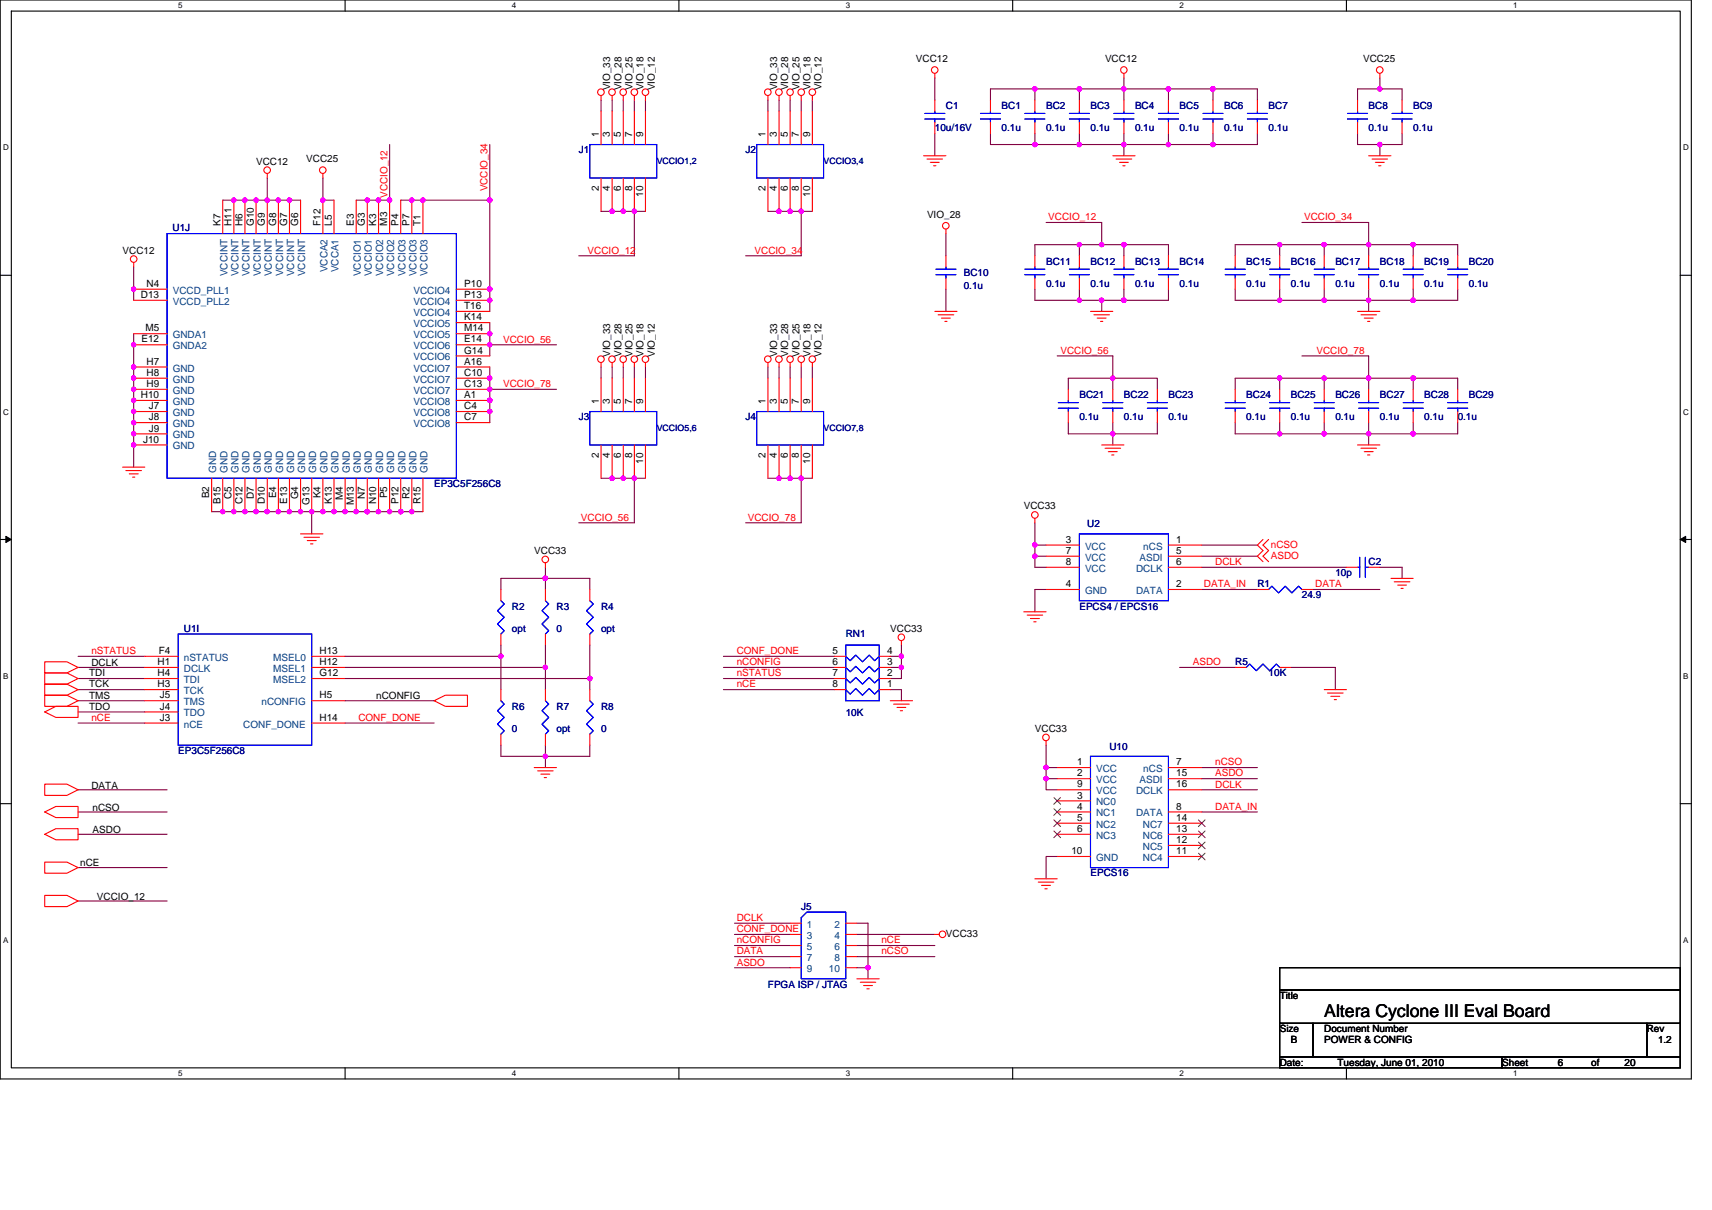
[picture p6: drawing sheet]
<svg xmlns="http://www.w3.org/2000/svg" width="297mm" height="210mm" viewBox="0 0 297 210" stroke-linecap="round" stroke-linejoin="round" font-family="sans-serif">
<path d="M0 0h293.5v187.2h-293.5zM2 1.9h289.5v183.4h-289.5z" fill="none" stroke="#000" stroke-width=".19"/>
<g fill="#fff">
<path d="M30.9 .2h.8v1.6h-.8z"/>
<path d="M30.9 185.5h.8v1.6h-.8z"/>
</g>
<path d="M59.9 0v1.9M59.9 185.3v1.9" fill="none" stroke="#000" stroke-width=".19"/>
<g fill="#fff">
<path d="M88.8 .2h.8v1.6h-.8z"/>
<path d="M88.8 185.5h.8v1.6h-.8z"/>
</g>
<path d="M117.8 0v1.9M117.8 185.3v1.9" fill="none" stroke="#000" stroke-width=".19"/>
<g fill="#fff">
<path d="M146.7 .2h.8v1.6h-.8z"/>
<path d="M146.7 185.5h.8v1.6h-.8z"/>
</g>
<path d="M175.7 0v1.9M175.7 185.3v1.9" fill="none" stroke="#000" stroke-width=".19"/>
<g fill="#fff">
<path d="M204.7 .2h.7v1.6h-.7z"/>
<path d="M204.7 185.5h.7v1.6h-.7z"/>
</g>
<path d="M233.6 0v1.9M233.6 185.3v1.9" fill="none" stroke="#000" stroke-width=".19"/>
<g fill="#fff">
<path d="M262.6 .2h.7v1.6h-.7z"/>
<path d="M262.6 185.5h.7v1.6h-.7z"/>
<path d="M.5 24.8h1v1.6h-1z"/>
<path d="M292 24.8h1v1.6h-1z"/>
<path d="M.5 70.7h1v1.5h-1z"/>
<path d="M292 70.7h1v1.5h-1z"/>
</g>
<path d="M0 47.8h2M291.5 47.8h2" fill="none" stroke="#000" stroke-width=".19"/>
<g fill="#fff">
<path d="M.5 116.5h.9v1.6h-.9z"/>
<path d="M292 116.5h.9v1.6h-.9z"/>
</g>
<path d="M0 93.6h2M291.5 93.6h2" fill="none" stroke="#000" stroke-width=".19"/>
<path d="M1 93.1l1 .5-1 .5zM291.5 93.6l1-.5v1z" fill="#000" stroke="#000" stroke-width=".17"/>
<g fill="#fff">
<path d="M.5 162.4h.9v1.5h-.9z"/>
<path d="M292 162.4h.9v1.5h-.9z"/>
</g>
<path d="M0 139.5h2M291.5 139.5h2M222 167.9h69.5v3.9h-69.5zM222 171.8h69.5v5.8h-69.5zM222 177.6h5.8v5.8h-5.8zM227.8 177.6h57.9v5.8h-57.9zM285.7 177.6h5.8v5.8h-5.8zM222 183.4h38.6v1.9h-38.6zM260.6 183.4h30.9v1.9h-30.9z" fill="none" stroke="#000" stroke-width=".19"/>
<g fill="none" stroke="#800040" stroke-width=".19">
<path d="M104.3 17.4v1.9M106.2 17.4v1.9M108.1 17.4v1.9M110.1 17.4v1.9M112 17.4v1.9M133.2 17.4v1.9M135.2 17.4v1.9M137.1 17.4v1.9M139 17.4v1.9M140.9 17.4v1.9M162.2 13.5v3.9M179.6 15.4h7.7"/>
<path d="M179.6 15.4h-7.8v2M179.6 15.4v2M187.3 15.4v2M187.3 15.4h7.7M195 13.5v1.9M195 15.4v2M195 15.4h7.7M202.7 15.4h7.8M202.7 15.4v2M210.5 15.4v2M210.5 15.4h7.7v2M239.4 15.4h-3.9v2"/>
<path d="M239.4 13.5v1.9M239.4 15.4h3.9v2M38.6 34.7h7.8M46.4 34.7h5.8M46.4 30.9v3.8M56 30.9v3.8h2M67.6 25.1v9.6h-5.8M69.5 34.7h15.5M85 34.7v19.3M85 25.1v9.6M104.3 36.7h5.8M110.1 36.7v7.7h-9.7"/>
<path d="M110.1 36.7h1.9M133.2 36.7h5.8M139 36.7v7.7h-9.6M139 36.7h1.9M162.2 23.2v3.8M171.8 23.2v1.9h7.8M179.6 23.2v1.9M179.6 25.1h7.7M181.5 38.6h9.7v3.9M187.3 23.2v1.9M187.3 25.1h7.7M195 23.2v1.9"/>
<path d="M195 25.1v1.9M195 25.1h7.7M202.7 23.2v1.9M202.7 25.1h7.8M210.5 23.2v1.9M218.2 23.2v1.9h-7.7M225.9 38.6h11.6v3.9M235.5 23.2v1.9h3.9v1.9M243.3 23.2v1.9h-3.9M23.2 57.9v23.2M23.2 46.3v5.8M85 59.8h11.6"/>
<path d="M85 59.8v2M85 56v3.8M164.1 40.5v3.9M164.1 50.2v3.8M179.6 50.2v1.9h7.7M187.3 42.5h-7.7v1.9M187.3 50.2v1.9M187.3 42.5v1.9M187.3 42.5h3.9M187.3 52.1h3.9M191.2 52.1h3.8M191.2 42.5h3.8"/>
<path d="M191.2 52.1v1.9M195 50.2v1.9M195 42.5v1.9M195 42.5h7.7v1.9M202.7 50.2v1.9h-7.7M214.3 50.2v1.9h7.7M222 42.5h-7.7v1.9M222 50.2v1.9M222 42.5v1.9M222 42.5h7.8M222 52.1h7.8M229.8 50.2v1.9"/>
<path d="M229.8 52.1h7.7M229.8 42.5h7.7M229.8 42.5v1.9M237.5 50.2v1.9M237.5 52.1v1.9M237.5 42.5h7.7M237.5 52.1h7.7M237.5 42.5v1.9M245.2 42.5v1.9M245.2 50.2v1.9M245.2 42.5h7.7v1.9M252.9 50.2v1.9h-7.7"/>
<path d="M85 67.6h11.6M85 67.6v5.7M85 63.7v3.9M104.3 63.7v1.9M106.2 63.7v1.9M108.1 63.7v1.9M110.1 63.7v1.9M112 63.7v1.9M133.2 63.7v1.9M135.2 63.7v1.9M137.1 63.7v1.9M139 63.7v1.9"/>
<path d="M140.9 63.7v1.9M183.4 61.8h9.7v3.8M185.4 73.3v2h7.7v1.9M193.1 65.6v2M193.1 65.6h7.7v2M193.1 73.3v2h7.7v-2M193.1 65.6h-7.7v2M214.3 73.3v2h7.7M222 65.6h7.8M222 65.6h-7.7v2M222 65.6v2M222 75.3h7.8"/>
<path d="M222 73.3v2M225.9 61.8h11.6v3.8M229.8 73.3v2M229.8 75.3h7.7M229.8 65.6h7.7M229.8 65.6v2M237.5 73.3v2M237.5 75.3v1.9M237.5 65.6h7.7M237.5 75.3h7.7M237.5 65.6v2M245.2 65.6v2"/>
<path d="M245.2 65.6h7.7v2M245.2 73.3v2M252.9 73.3v2h-7.7M36.7 88.8h17.4M54.1 88.8v3.8M54.1 88.8h19.3M94.6 98.4v2M104.3 83h5.8M110.1 83v7.7h-9.7M110.1 83h1.9M133.2 83h5.8M139 83v7.7h-9.6"/>
<path d="M139 83h1.9M179.6 96.5v1.9h1.9M179.6 90.7v3.9M179.6 94.6v1.9M179.6 94.6h1.9M179.6 96.5h1.9M208.5 98.4h25.1M208.5 94.6h9.7M208.5 96.5h9.7M239.4 98.4h3.9v2M13.5 117.8h11.6M13.5 119.7h11.6"/>
<path d="M13.5 113.9h11.6M13.5 115.8h11.6M59.9 113.9h27M59.9 117.8h42.4M59.9 115.8h34.7M86.9 113.9v5.8M86.9 112v1.9M94.6 100.4h7.7v1.9M94.6 112v3.8M94.6 115.8v3.9M94.6 100.4v1.9M94.6 100.4h-7.7v1.9"/>
<path d="M102.3 112v5.8M102.3 117.8v1.9M125.5 119.7h19.3M125.5 117.8h19.3M125.5 115.8h19.3M125.5 113.9h19.3M154.5 119.7h1.9v1.9M154.5 115.8h1.9M154.5 113.9h1.9M156.4 113.9v1.9M156.4 115.8v2h-1.9M156.4 112v1.9"/>
<path d="M181.5 102.3h-1.9v3.9M204.7 115.8h9.6M208.5 102.3h9.7M224 115.8h7.7v3.9M227.8 102.3h11.6M13.5 125.5h11.6M13.5 123.5h11.6M13.5 121.6h11.6M13.5 137.1h15.5M59.9 121.6h15.4M59.9 125.5h15.4M86.9 129.3v2h7.7"/>
<path d="M94.6 129.3v2M94.6 131.3v1.9M102.3 129.3v2h-7.7M181.5 129.3v3.9M181.5 133.2v1.9h1.9M181.5 133.2h1.9M181.5 135.1v2h1.9M208.5 133.2h9.7M208.5 135.1h9.7M208.5 137.1h9.7M13.5 140.9h15.5M13.5 150.6h15.5"/>
<path d="M13.5 156.4h15.5M13.5 144.8h15.5M183.4 148.6h-1.9v3.9M208.5 140.9h9.7M127.4 166h9.7M127.4 164.1h9.7M127.4 162.2h9.7M127.4 160.2h9.7M127.4 167.9h9.7M148.7 160.2h1.9v7.7M148.7 167.9h1.9M148.7 162.2h13.5"/>
<path d="M148.7 164.1h13.5M148.7 166h13.5M150.6 167.9v2"/>
</g>
<g fill="#f0f" stroke="#f0f" stroke-width=".19">
<circle cx="229.7" cy="42.4" r=".38"/>
<circle cx="222" cy="42.4" r=".38"/>
<circle cx="245.2" cy="42.4" r=".38"/>
<circle cx="239.4" cy="15.4" r=".38"/>
<circle cx="193.1" cy="65.6" r=".38"/>
<circle cx="195" cy="52.1" r=".38"/>
<circle cx="191.1" cy="52.1" r=".38"/>
<circle cx="245.2" cy="52.1" r=".38"/>
<circle cx="237.5" cy="52.1" r=".38"/>
<circle cx="193.1" cy="75.3" r=".38"/>
<circle cx="210.4" cy="15.4" r=".38"/>
<circle cx="187.3" cy="15.4" r=".38"/>
<circle cx="202.7" cy="25.1" r=".38"/>
<circle cx="195" cy="25.1" r=".38"/>
<circle cx="187.3" cy="25.1" r=".38"/>
<circle cx="179.6" cy="25.1" r=".38"/>
<circle cx="179.6" cy="15.4" r=".38"/>
<circle cx="210.4" cy="25.1" r=".38"/>
<circle cx="239.4" cy="25.1" r=".38"/>
<circle cx="237.5" cy="42.4" r=".38"/>
<circle cx="202.7" cy="15.4" r=".38"/>
<circle cx="195" cy="15.4" r=".38"/>
<circle cx="38.6" cy="88.8" r=".38"/>
<circle cx="40.6" cy="88.8" r=".38"/>
<circle cx="42.5" cy="88.8" r=".38"/>
<circle cx="44.4" cy="88.8" r=".38"/>
<circle cx="46.4" cy="88.8" r=".38"/>
<circle cx="48.3" cy="88.8" r=".38"/>
<circle cx="52.1" cy="88.8" r=".38"/>
<circle cx="54.1" cy="88.8" r=".38"/>
<circle cx="59.9" cy="88.8" r=".38"/>
<circle cx="63.7" cy="88.8" r=".38"/>
<circle cx="61.8" cy="88.8" r=".38"/>
<circle cx="69.5" cy="88.8" r=".38"/>
<circle cx="67.6" cy="88.8" r=".38"/>
<circle cx="71.4" cy="88.8" r=".38"/>
<circle cx="23.2" cy="67.6" r=".38"/>
<circle cx="23.2" cy="63.7" r=".38"/>
<circle cx="23.2" cy="59.8" r=".38"/>
<circle cx="40.6" cy="34.7" r=".38"/>
<circle cx="48.3" cy="34.7" r=".38"/>
<circle cx="46.4" cy="34.7" r=".38"/>
<circle cx="44.4" cy="34.7" r=".38"/>
<circle cx="42.5" cy="34.7" r=".38"/>
<circle cx="85" cy="71.4" r=".38"/>
<circle cx="85" cy="69.5" r=".38"/>
<circle cx="85" cy="67.6" r=".38"/>
<circle cx="85" cy="52.1" r=".38"/>
<circle cx="85" cy="50.2" r=".38"/>
<circle cx="85" cy="34.7" r=".38"/>
<circle cx="56" cy="88.8" r=".38"/>
<circle cx="23.2" cy="71.4" r=".38"/>
<circle cx="23.2" cy="69.5" r=".38"/>
<circle cx="57.9" cy="88.8" r=".38"/>
<circle cx="50.2" cy="88.8" r=".38"/>
<circle cx="73.4" cy="34.7" r=".38"/>
<circle cx="50.2" cy="34.7" r=".38"/>
<circle cx="23.2" cy="77.2" r=".38"/>
<circle cx="23.2" cy="50.2" r=".38"/>
<circle cx="23.2" cy="65.6" r=".38"/>
<circle cx="23.2" cy="73.3" r=".38"/>
<circle cx="23.2" cy="75.3" r=".38"/>
<circle cx="65.7" cy="88.8" r=".38"/>
<circle cx="94.6" cy="115.8" r=".38"/>
<circle cx="102.3" cy="117.7" r=".38"/>
<circle cx="86.9" cy="113.9" r=".38"/>
<circle cx="94.6" cy="100.4" r=".38"/>
<circle cx="94.6" cy="131.3" r=".38"/>
<circle cx="179.6" cy="94.6" r=".38"/>
<circle cx="179.6" cy="96.5" r=".38"/>
<circle cx="65.7" cy="34.7" r=".38"/>
<circle cx="63.7" cy="34.7" r=".38"/>
<circle cx="85" cy="59.8" r=".38"/>
<circle cx="85" cy="57.9" r=".38"/>
<circle cx="67.6" cy="34.7" r=".38"/>
<circle cx="85" cy="65.6" r=".38"/>
<circle cx="71.4" cy="34.7" r=".38"/>
<circle cx="139" cy="36.7" r=".38"/>
<circle cx="156.4" cy="115.8" r=".38"/>
<circle cx="156.4" cy="113.9" r=".38"/>
<circle cx="56" cy="34.7" r=".38"/>
<circle cx="195" cy="42.4" r=".38"/>
<circle cx="191.1" cy="42.4" r=".38"/>
<circle cx="187.3" cy="42.4" r=".38"/>
<circle cx="187.3" cy="52.1" r=".38"/>
<circle cx="229.7" cy="52.1" r=".38"/>
<circle cx="222" cy="52.1" r=".38"/>
<circle cx="229.7" cy="65.6" r=".38"/>
<circle cx="222" cy="65.6" r=".38"/>
<circle cx="245.2" cy="65.6" r=".38"/>
<circle cx="245.2" cy="75.3" r=".38"/>
<circle cx="237.5" cy="75.3" r=".38"/>
<circle cx="237.5" cy="65.6" r=".38"/>
<circle cx="229.7" cy="75.3" r=".38"/>
<circle cx="222" cy="75.3" r=".38"/>
<circle cx="106.2" cy="36.7" r=".38"/>
<circle cx="110" cy="36.7" r=".38"/>
<circle cx="108.1" cy="36.7" r=".38"/>
<circle cx="181.5" cy="135.1" r=".38"/>
<circle cx="181.5" cy="133.2" r=".38"/>
<circle cx="150.6" cy="167.9" r=".38"/>
<circle cx="135.1" cy="36.7" r=".38"/>
<circle cx="135.1" cy="83" r=".38"/>
<circle cx="139" cy="83" r=".38"/>
<circle cx="137.1" cy="83" r=".38"/>
<circle cx="106.2" cy="83" r=".38"/>
<circle cx="110" cy="83" r=".38"/>
<circle cx="108.1" cy="83" r=".38"/>
<circle cx="137.1" cy="36.7" r=".38"/>
</g>
<g fill="none" stroke="#f00" stroke-width=".19">
<path d="M104.3 16.6v.8M104.3 19.3v5.8M106.2 16.6v.8M106.2 19.3v5.8M108.1 16.6v.8M108.1 19.3v5.8M110.1 16.6v.8M110.1 19.3v5.8M112 16.6v.8M112 19.3v5.8M133.2 16.6v.8M133.2 19.3v5.8"/>
<path d="M135.2 16.6v.8M135.2 19.3v5.8M137.1 16.6v.8M137.1 19.3v5.8M139 16.6v.8M139 19.3v5.8M140.9 16.6v.8M140.9 19.3v5.8M162.2 12.7v.8M162.2 17.4v1.9M171.8 17.4v1.9M179.6 17.4v1.9"/>
<path d="M187.3 17.4v1.9M195 12.7v.8M195 17.4v1.9M202.7 17.4v1.9M210.5 17.4v1.9M218.2 17.4v1.9M235.5 17.4v1.9M239.4 12.7v.8M243.3 17.4v1.9M38.6 34.7v5.8M40.6 34.7v5.8M42.5 34.7v5.8"/>
<path d="M44.4 34.7v5.8M46.4 30.1v.8M46.4 34.7v5.8M48.3 34.7v5.8M50.2 34.7v5.8M52.2 34.7v5.8M56 30.1v.8M56 34.7v5.8M58 34.7v5.8M61.8 34.7v5.8M63.7 34.7v5.8M65.7 34.7v5.8"/>
<path d="M67.6 34.7v5.8M69.5 34.7v5.8M71.5 34.7v5.8M73.4 34.7v5.8M104.3 30.9v5.8M106.2 30.9v5.8M108.1 30.9v5.8M110.1 30.9v5.8M112 30.9v5.8M133.2 30.9v5.8M135.2 30.9v5.8M137.1 30.9v5.8"/>
<path d="M139 30.9v5.8M140.9 30.9v5.8M160.2 27h3.9M160.8 27.6h2.7M161.4 28.2h1.6M162 28.8h.4M162.2 21.2v2M164.1 39.8v.7M171.8 21.2v2M179.6 21.2v2M187.3 21.2v2M193.1 27h3.8"/>
<path d="M193.7 27.6h2.7M194.2 28.2h1.6M194.8 28.8h.4M195 21.2v2M202.7 21.2v2M210.5 21.2v2M218.2 21.2v2M235.5 21.2v2M237.5 27h3.8M238.1 27.6h2.6M238.6 28.2h1.6M239.2 28.8h.4"/>
<path d="M243.3 21.2v2M23.2 45.6v.7M23.2 59.8h5.8M23.2 50.2h5.8M23.2 57.9h5.8M23.2 52.1h5.8M79.2 50.2h5.8M79.2 52.1h5.8M79.2 54h5.8M79.2 56h5.8M79.2 57.9h5.8M79.2 59.8h5.8"/>
<path d="M162.2 54h3.8M162.8 54.6h2.7M163.3 55.2h1.6M163.9 55.8h.4M164.1 44.4v1.9M164.1 48.3v1.9M179.6 44.4v1.9M179.6 48.3v1.9M187.3 44.4v1.9M187.3 48.3v1.9M189.2 54h3.9M189.8 54.6h2.7"/>
<path d="M190.4 55.2h1.5M190.9 55.8h.4M195 44.4v1.9M195 48.3v1.9M202.7 44.4v1.9M202.7 48.3v1.9M214.3 44.4v1.9M214.3 48.3v1.9M222 44.4v1.9M222 48.3v1.9M229.8 44.4v1.9M229.8 48.3v1.9"/>
<path d="M235.5 54h3.9M236.1 54.6h2.7M236.7 55.2h1.5M237.3 55.8h.4M237.5 44.4v1.9M237.5 48.3v1.9M245.2 44.4v1.9M245.2 48.3v1.9M252.9 44.4v1.9M252.9 48.3v1.9M23.2 63.7h5.8M23.2 65.6h5.8"/>
<path d="M23.2 67.6h5.8M23.2 69.5h5.8M23.2 71.4h5.8M23.2 73.3h5.8M23.2 75.3h5.8M23.2 77.2h5.8M79.2 61.8h5.8M79.2 63.7h5.8M79.2 65.6h5.8M79.2 67.6h5.8M79.2 69.5h5.8M79.2 71.4h5.8"/>
<path d="M79.2 73.3h5.8M104.3 62.9v.8M104.3 77.2v5.8M104.3 65.6v5.8M106.2 62.9v.8M106.2 77.2v5.8M106.2 65.6v5.8M108.1 62.9v.8M108.1 77.2v5.8M108.1 65.6v5.8M110.1 62.9v.8M110.1 77.2v5.8"/>
<path d="M110.1 65.6v5.8M112 62.9v.8M112 77.2v5.8M112 65.6v5.8M133.2 62.9v.8M133.2 77.2v5.8M133.2 65.6v5.8M135.2 62.9v.8M135.2 77.2v5.8M135.2 65.6v5.8M137.1 62.9v.8M137.1 77.2v5.8"/>
<path d="M137.1 65.6v5.8M139 62.9v.8M139 77.2v5.8M139 65.6v5.8M140.9 62.9v.8M140.9 77.2v5.8M140.9 65.6v5.8M185.4 67.6v1.9M185.4 71.4v1.9M191.2 77.2h3.8M191.7 77.8h2.7M192.3 78.4h1.5"/>
<path d="M192.9 79h.4M193.1 67.6v1.9M193.1 71.4v1.9M200.8 67.6v1.9M200.8 71.4v1.9M214.3 67.6v1.9M214.3 71.4v1.9M222 67.6v1.9M222 71.4v1.9M229.8 67.6v1.9M229.8 71.4v1.9M235.5 77.2h3.9"/>
<path d="M236.1 77.8h2.7M236.7 78.4h1.5M237.3 79h.4M237.5 67.6v1.9M237.5 71.4v1.9M245.2 67.6v1.9M245.2 71.4v1.9M252.9 67.6v1.9M252.9 71.4v1.9M21.3 81.1h3.8M21.8 81.7h2.8M22.4 82.2h1.6"/>
<path d="M23 82.8h.4M36.7 83v5.8M38.6 83v5.8M40.6 83v5.8M42.5 83v5.8M44.4 83v5.8M46.4 83v5.8M48.3 83v5.8M50.2 83v5.8M52.2 92.6h3.8M52.2 83v5.8M52.7 93.2h2.7"/>
<path d="M53.3 93.8h1.6M53.9 94.4h.4M54.1 83v5.8M56 83v5.8M58 83v5.8M59.9 83v5.8M61.8 83v5.8M63.7 83v5.8M65.7 83v5.8M67.6 83v5.8M69.5 83v5.8M71.5 83v5.8"/>
<path d="M73.4 83v5.8M94.6 97.7v.7M179.6 90v.7M181.5 94.6h5.8M181.5 96.5h5.8M181.5 98.4h5.8M202.7 94.6h5.8M202.7 98.4h5.8M202.7 96.5h5.8M219.1 93.6l-.9 1 .9 .9-.9 1 .9 1M220.1 93.6l-1 1 1 .9-1 1 1 1M233.6 98.4h1.9"/>
<path d="M237.5 98.4h1.9M7.8 116.8h3.8l1.9 1-1.9 .9h-3.8zM7.8 118.7h3.8l1.9 1-1.9 .9h-3.8zM7.8 114.9h3.8l1.9 .9-1.9 1h-3.8zM25.1 113.9h5.8M25.1 115.8h5.8M25.1 117.8h5.8M25.1 119.7h5.8M54.1 113.9h5.8M54.1 115.8h5.8M54.1 117.8h5.8M86.9 119.7v1.9"/>
<path d="M86.9 102.3v1.9M86.9 110v2M94.6 119.7v1.9M94.6 102.3v1.9M94.6 110v2M102.3 102.3v1.9M102.3 110v2M102.3 119.7v1.9M144.8 113.9h1.9M144.8 115.8h1.9M144.8 117.8h1.9M144.8 119.7h1.9"/>
<path d="M152.5 119.7h2M152.5 117.8h2M152.5 115.8h2M152.5 113.9h2M156.4 111.2v.8M177.6 106.2h3.9M178.2 106.7h2.7M178.8 107.3h1.5M179.4 107.9h.4M181.5 102.3h5.8M202.7 102.3h5.8M214.3 115.8h1.9"/>
<path d="M218.2 102.3h1.9M222 115.8h2M225.9 102.3h1.9M229.8 119.7h3.8M241.3 100.4h3.9M241.9 101h2.7M242.5 101.5h1.5M243.1 102.1h.4M7.8 123.5l1.9-.9h3.8v1.9h-3.8zM7.8 120.7h3.8l1.9 .9-1.9 1h-3.8zM7.8 136.1h3.8l1.9 1-1.9 .9h-3.8zM25.1 121.6h5.8"/>
<path d="M25.1 123.5h5.8M25.1 125.5h5.8M54.1 121.6h5.8M54.1 125.5h5.8M75.3 121.6l2-.9h3.8v1.9h-3.8zM86.9 127.4v1.9M92.7 133.2h3.9M93.3 133.8h2.7M93.8 134.3h1.6M94.4 134.9h.4M94.6 127.4v1.9M102.3 127.4v1.9"/>
<path d="M154.5 121.6h3.8M155 122.2h2.8M155.6 122.8h1.6M156.2 123.3h.4M181.5 128.6v.7M183.4 133.2h5.8M183.4 135.1h5.8M183.4 139h5.8M183.4 137.1h5.8M202.7 133.2h5.8M202.7 135.1h5.8M202.7 137.1h5.8"/>
<path d="M230.3 120.3h2.7M230.9 120.8h1.5M231.5 121.4h.4M7.8 144.8l1.9-1h3.8v1.9h-3.8zM7.8 140.9l1.9-.9h3.8v1.9h-3.8zM7.8 149.6h3.8l1.9 1-1.9 .9h-3.8zM7.8 155.4h3.8l1.9 1-1.9 .9h-3.8zM179.6 152.5h3.8M180.1 153.1h2.7M180.7 153.6h1.6M181.3 154.2h.4M183.4 140.9h5.8"/>
<path d="M183.4 142.9h5.8M183.4 144.8h5.8M183.4 148.6h5.8M202.7 140.9h5.8M202.7 148.6h5.8M202.7 146.7h5.8M202.7 144.8h5.8M202.7 142.9h5.8M137.1 160.2h1.9M137.1 162.2h1.9M137.1 164.1h1.9M137.1 166h1.9"/>
<path d="M137.1 167.9h1.9M146.7 160.2h2M146.7 162.2h2M146.7 164.1h2M146.7 166h2M146.7 167.9h2M148.7 169.9h3.8M149.3 170.5h2.7M149.8 171h1.6M150.4 171.6h.4M162.2 162.2h.8"/>
<circle cx="104.3" cy="16" r=".57"/>
<circle cx="106.2" cy="16" r=".57"/>
<circle cx="108.1" cy="16" r=".57"/>
<circle cx="110.1" cy="16" r=".57"/>
<circle cx="112" cy="16" r=".57"/>
<circle cx="133.2" cy="16" r=".57"/>
<circle cx="135.1" cy="16" r=".57"/>
<circle cx="137.1" cy="16" r=".57"/>
<circle cx="139" cy="16" r=".57"/>
<circle cx="140.9" cy="16" r=".57"/>
<circle cx="162.2" cy="12.1" r=".57"/>
<circle cx="195" cy="12.1" r=".57"/>
<circle cx="239.4" cy="12.1" r=".57"/>
<circle cx="46.4" cy="29.5" r=".57"/>
<circle cx="56" cy="29.5" r=".57"/>
<circle cx="164.1" cy="39.2" r=".57"/>
<circle cx="23.2" cy="45" r=".57"/>
<circle cx="104.3" cy="62.3" r=".57"/>
<circle cx="106.2" cy="62.3" r=".57"/>
<circle cx="108.1" cy="62.3" r=".57"/>
<circle cx="110.1" cy="62.3" r=".57"/>
<circle cx="112" cy="62.3" r=".57"/>
<circle cx="133.2" cy="62.3" r=".57"/>
<circle cx="135.1" cy="62.3" r=".57"/>
<circle cx="137.1" cy="62.3" r=".57"/>
<circle cx="139" cy="62.3" r=".57"/>
<circle cx="140.9" cy="62.3" r=".57"/>
<circle cx="94.6" cy="97.1" r=".57"/>
<circle cx="179.6" cy="89.4" r=".57"/>
<circle cx="156.4" cy="110.6" r=".57"/>
<circle cx="181.5" cy="128" r=".57"/>
<circle cx="163.5" cy="162.1" r=".57"/>
</g>
<g fill="none" stroke="#00f" stroke-width=".19">
<path d="M160.5 19.7h3.4M162.2 19.3v.4M170.1 19.7h3.5M171.8 19.3v.4M177.8 19.7h3.5M179.6 19.3v.4M185.5 19.7h3.5M187.3 19.3v.4M193.3 19.7h3.4M195 19.3v.4M201 19.7h3.5M202.7 19.3v.4"/>
<path d="M208.7 19.7h3.5M210.5 19.3v.4M216.4 19.7h3.5M218.2 19.3v.4M233.8 19.7h3.5M235.5 19.3v.4M241.5 19.7h3.5M243.3 19.3v.4M102.3 25.1h11.6v5.8h-11.6zM131.3 25.1h11.6v5.8h-11.6zM160.5 20.7h3.4M162.2 20.7v.5"/>
<path d="M170.1 20.7h3.5M171.8 20.7v.5M177.8 20.7h3.5M179.6 20.7v.5M185.5 20.7h3.5M187.3 20.7v.5M193.3 20.7h3.4M195 20.7v.5M201 20.7h3.5M202.7 20.7v.5M208.7 20.7h3.5M210.5 20.7v.5"/>
<path d="M216.4 20.7h3.5M218.2 20.7v.5M233.8 20.7h3.5M235.5 20.7v.5M241.5 20.7h3.5M243.3 20.7v.5M29 40.5h50.2v42.5h-50.2zM162.4 47.7h3.5M162.4 46.7h3.5M164.1 46.3v.4M164.1 47.7v.6M177.8 47.7h3.5"/>
<path d="M177.8 46.7h3.5M179.6 46.3v.4M179.6 47.7v.6M185.5 47.7h3.5M185.5 46.7h3.5M187.3 46.3v.4M187.3 47.7v.6M193.3 47.7h3.4M193.3 46.7h3.4M195 46.3v.4M195 47.7v.6M201 47.7h3.5"/>
<path d="M201 46.7h3.5M202.7 46.3v.4M202.7 47.7v.6M212.6 47.7h3.4M212.6 46.7h3.4M214.3 46.3v.4M214.3 47.7v.6M220.3 47.7h3.5M220.3 46.7h3.5M222 46.3v.4M222 47.7v.6M228 47.7h3.5"/>
<path d="M228 46.7h3.5M229.8 46.3v.4M229.8 47.7v.6M235.7 47.7h3.5M235.7 46.7h3.5M237.5 46.3v.4M237.5 47.7v.6M243.5 47.7h3.4M243.5 46.7h3.4M245.2 46.3v.4M245.2 47.7v.6M251.2 47.7h3.5"/>
<path d="M251.2 46.7h3.5M252.9 46.3v.4M252.9 47.7v.6M102.3 71.4h11.6v5.8h-11.6zM131.3 71.4h11.6v5.8h-11.6zM183.6 70.8h3.5M183.6 69.9h3.5M185.4 69.5v.4M185.4 70.8v.6M191.3 70.8h3.5M191.3 69.9h3.5M193.1 69.5v.4"/>
<path d="M193.1 70.8v.6M199.1 70.8h3.4M199.1 69.9h3.4M200.8 69.5v.4M200.8 70.8v.6M212.6 70.8h3.4M212.6 69.9h3.4M214.3 69.5v.4M214.3 70.8v.6M220.3 70.8h3.5M220.3 69.9h3.5M222 69.5v.4"/>
<path d="M222 70.8v.6M228 70.8h3.5M228 69.9h3.5M229.8 69.5v.4M229.8 70.8v.6M235.7 70.8h3.5M235.7 69.9h3.5M237.5 69.5v.4M237.5 70.8v.6M243.5 70.8h3.4M243.5 69.9h3.4M245.2 69.5v.4"/>
<path d="M245.2 70.8v.6M251.2 70.8h3.5M251.2 69.9h3.5M252.9 69.5v.4M252.9 70.8v.6M187.3 92.6h15.4v11.6h-15.4zM235.5 98.4h.4M235.9 96.7v3.5M236.9 98.4h.6M236.9 96.7v3.5M30.9 110h23.2v19.3h-23.2zM86.9 104.2l.6 .6-1.2 1.2 1.2 1.1-1.2 1.2 1.2 1.2-.6 .5"/>
<path d="M94.6 104.2l.6 .6-1.2 1.2 1.2 1.1-1.2 1.2 1.2 1.2-.6 .5M102.3 104.2l.6 .6-1.1 1.2 1.1 1.1-1.1 1.2 1.1 1.2-.6 .5M146.7 112h5.8v9.6h-5.8zM146.7 119.7l.8 .8 1-1 1.1 1.1 1.2-1.1 1 1 .7-.8M146.7 117.8l.8 .7 1-.9 1.1 1.1 1.2-1.1 1 .9 .7-.7M146.7 115.8l.8 .8 1-1 1.1 1.2 1.2-1.2 1 1 .7-.8M146.7 113.9l.8 .8 1-1 1.1 1.2 1.2-1.2 1 1 .7-.8M216.2 115.8l.6-.6 1.2 1.2 1.1-1.2 1.2 1.2 1.1-1.2 .6 .6M220.1 102.3l.6-.6 1.1 1.2 1.2-1.2 1.2 1.2 1.1-1.2 .6 .6M86.9 121.6l.6 .6-1.2 1.1 1.2 1.2-1.2 1.2 1.2 1.1-.6 .6M94.6 121.6l.6 .6-1.2 1.1 1.2 1.2-1.2 1.2 1.2 1.1-.6 .6M102.3 121.6l.6 .6-1.1 1.1 1.1 1.2-1.1 1.2 1.1 1.1-.6 .6"/>
<path d="M189.2 131.3h13.5v19.3h-13.5zM139 159.3l1-1h6.7v11.6h-7.7z"/>
</g>
<g fill="none" stroke="#804000" stroke-width=".17">
<path d="M182.9 138.4l1.1 1.2M184 138.4l-1.2 1.2M182.9 140.3l1.1 1.2M182.9 142.3l1.1 1.1M182.9 144.2l1.1 1.2M184 140.3l-1.2 1.2M184 142.3l-1.2 1.1M184 144.2l-1.2 1.2M207.9 148.1l1.2 1.1M207.9 146.1l1.2 1.2M207.9 144.2l1.2 1.2M207.9 142.3l1.2 1.1"/>
<path d="M209.1 148.1l-1.2 1.1M209.1 146.1l-1.2 1.2M209.1 144.2l-1.2 1.2M209.1 142.3l-1.2 1.1"/>
</g>
<text font-size="3.1" x="229.8" y="176.5">Altera Cyclone III Eval Board</text>
<g font-size="1.7">
<text x="158.9" y="10.8">VCC12</text>
<text x="191.7" y="10.8">VCC12</text>
<text x="236.5" y="10.8">VCC25</text>
<text x="105.9" y="15.6" transform="rotate(-90 105.9 15.6)">VIO_33</text>
<text x="107.8" y="15.6" transform="rotate(-90 107.8 15.6)">VIO_28</text>
<text x="109.7" y="15.6" transform="rotate(-90 109.7 15.6)">VIO_25</text>
<text x="111.7" y="15.6" transform="rotate(-90 111.7 15.6)">VIO_18</text>
<text x="113.6" y="15.6" transform="rotate(-90 113.6 15.6)">VIO_12</text>
<text x="134.8" y="15.6" transform="rotate(-90 134.8 15.6)">VIO_33</text>
<text x="136.8" y="15.6" transform="rotate(-90 136.8 15.6)">VIO_28</text>
<text x="138.7" y="15.6" transform="rotate(-90 138.7 15.6)">VIO_25</text>
<text x="140.6" y="15.6" transform="rotate(-90 140.6 15.6)">VIO_18</text>
<text x="142.6" y="15.6" transform="rotate(-90 142.6 15.6)">VIO_12</text>
<text x="103.9" y="23.7" transform="rotate(-90 103.9 23.7)">1</text>
<text x="105.8" y="23.7" transform="rotate(-90 105.8 23.7)">3</text>
<text x="107.7" y="23.7" transform="rotate(-90 107.7 23.7)">5</text>
<text x="109.7" y="23.7" transform="rotate(-90 109.7 23.7)">7</text>
<text x="111.6" y="23.7" transform="rotate(-90 111.6 23.7)">9</text>
<text x="132.8" y="23.7" transform="rotate(-90 132.8 23.7)">1</text>
<text x="134.8" y="23.7" transform="rotate(-90 134.8 23.7)">3</text>
<text x="136.7" y="23.7" transform="rotate(-90 136.7 23.7)">5</text>
<text x="138.6" y="23.7" transform="rotate(-90 138.6 23.7)">7</text>
<text x="140.5" y="23.7" transform="rotate(-90 140.5 23.7)">9</text>
<text x="44.4" y="28.6">VCC12</text>
<text x="53.1" y="28.2">VCC25</text>
<text x="103.9" y="33.2" transform="rotate(-90 103.9 33.2)">2</text>
<text x="105.8" y="33.2" transform="rotate(-90 105.8 33.2)">4</text>
<text x="107.7" y="33.2" transform="rotate(-90 107.7 33.2)">6</text>
<text x="109.7" y="33.2" transform="rotate(-90 109.7 33.2)">8</text>
<text x="111.6" y="34.1" transform="rotate(-90 111.6 34.1)">10</text>
<text x="132.8" y="33.2" transform="rotate(-90 132.8 33.2)">2</text>
<text x="134.8" y="33.2" transform="rotate(-90 134.8 33.2)">4</text>
<text x="136.7" y="33.2" transform="rotate(-90 136.7 33.2)">6</text>
<text x="138.6" y="33.2" transform="rotate(-90 138.6 33.2)">8</text>
<text x="140.5" y="34.1" transform="rotate(-90 140.5 34.1)">10</text>
<text x="38.2" y="39.2" transform="rotate(-90 38.2 39.2)">K7</text>
<text x="40.2" y="39.2" transform="rotate(-90 40.2 39.2)">H11</text>
<text x="42.1" y="39.2" transform="rotate(-90 42.1 39.2)">H6</text>
<text x="44" y="39.2" transform="rotate(-90 44 39.2)">G10</text>
<text x="46" y="39.2" transform="rotate(-90 46 39.2)">G9</text>
<text x="47.9" y="39.2" transform="rotate(-90 47.9 39.2)">G8</text>
<text x="49.8" y="39.2" transform="rotate(-90 49.8 39.2)">G7</text>
<text x="51.7" y="39.2" transform="rotate(-90 51.7 39.2)">G6</text>
<text x="55.6" y="39.2" transform="rotate(-90 55.6 39.2)">F12</text>
<text x="57.5" y="39.2" transform="rotate(-90 57.5 39.2)">L5</text>
<text x="61.4" y="39.2" transform="rotate(-90 61.4 39.2)">E3</text>
<text x="63.3" y="39.2" transform="rotate(-90 63.3 39.2)">G3</text>
<text x="65.3" y="39.2" transform="rotate(-90 65.3 39.2)">K3</text>
<text x="67.2" y="39.2" transform="rotate(-90 67.2 39.2)">M3</text>
<text x="69.1" y="39.2" transform="rotate(-90 69.1 39.2)">P4</text>
<text x="71.1" y="39.2" transform="rotate(-90 71.1 39.2)">P7</text>
<text x="73" y="39.2" transform="rotate(-90 73 39.2)">T1</text>
<text x="160.8" y="37.8">VIO_28</text>
<text x="21.3" y="44">VCC12</text>
<text x="24.4" y="51.7">D13</text>
<text x="25.4" y="49.8">N4</text>
<text x="80.5" y="49.8">P10</text>
<text x="80.5" y="51.7">P13</text>
<text x="80.5" y="53.6">T16</text>
<text x="24.5" y="59.4">E12</text>
<text x="25.2" y="57.5">M5</text>
<text x="80.5" y="55.6">K14</text>
<text x="80.5" y="57.5">M14</text>
<text x="80.5" y="59.4">E14</text>
<text x="25.4" y="63.3">H7</text>
<text x="25.4" y="65.2">H8</text>
<text x="80.5" y="61.4">G14</text>
<text x="80.5" y="63.3">A16</text>
<text x="80.5" y="65.2">C10</text>
<text x="105.9" y="62" transform="rotate(-90 105.9 62)">VIO_33</text>
<text x="107.8" y="62" transform="rotate(-90 107.8 62)">VIO_28</text>
<text x="109.7" y="62" transform="rotate(-90 109.7 62)">VIO_25</text>
<text x="111.7" y="62" transform="rotate(-90 111.7 62)">VIO_18</text>
<text x="113.6" y="62" transform="rotate(-90 113.6 62)">VIO_12</text>
<text x="134.8" y="62" transform="rotate(-90 134.8 62)">VIO_33</text>
<text x="136.8" y="62" transform="rotate(-90 136.8 62)">VIO_28</text>
<text x="138.7" y="62" transform="rotate(-90 138.7 62)">VIO_25</text>
<text x="140.6" y="62" transform="rotate(-90 140.6 62)">VIO_18</text>
<text x="142.6" y="62" transform="rotate(-90 142.6 62)">VIO_12</text>
<text x="24.4" y="69.1">H10</text>
<text x="25.4" y="67.2">H9</text>
<text x="25.8" y="71">J7</text>
<text x="80.5" y="67.2">C13</text>
<text x="80.5" y="69.1">A1</text>
<text x="80.5" y="71">C4</text>
<text x="103.9" y="70.1" transform="rotate(-90 103.9 70.1)">1</text>
<text x="105.8" y="70.1" transform="rotate(-90 105.8 70.1)">3</text>
<text x="107.7" y="70.1" transform="rotate(-90 107.7 70.1)">5</text>
<text x="109.7" y="70.1" transform="rotate(-90 109.7 70.1)">7</text>
<text x="111.6" y="70.1" transform="rotate(-90 111.6 70.1)">9</text>
<text x="132.8" y="70.1" transform="rotate(-90 132.8 70.1)">1</text>
<text x="134.8" y="70.1" transform="rotate(-90 134.8 70.1)">3</text>
<text x="136.7" y="70.1" transform="rotate(-90 136.7 70.1)">5</text>
<text x="138.6" y="70.1" transform="rotate(-90 138.6 70.1)">7</text>
<text x="140.5" y="70.1" transform="rotate(-90 140.5 70.1)">9</text>
<text x="24.8" y="76.8">J10</text>
<text x="25.8" y="72.9">J8</text>
<text x="25.8" y="74.9">J9</text>
<text x="80.5" y="72.9">C7</text>
<text x="103.9" y="79.5" transform="rotate(-90 103.9 79.5)">2</text>
<text x="105.8" y="79.5" transform="rotate(-90 105.8 79.5)">4</text>
<text x="107.7" y="79.5" transform="rotate(-90 107.7 79.5)">6</text>
<text x="109.7" y="79.5" transform="rotate(-90 109.7 79.5)">8</text>
<text x="111.6" y="80.5" transform="rotate(-90 111.6 80.5)">10</text>
<text x="132.8" y="79.5" transform="rotate(-90 132.8 79.5)">2</text>
<text x="134.8" y="79.5" transform="rotate(-90 134.8 79.5)">4</text>
<text x="136.7" y="79.5" transform="rotate(-90 136.7 79.5)">6</text>
<text x="138.6" y="79.5" transform="rotate(-90 138.6 79.5)">8</text>
<text x="140.5" y="80.5" transform="rotate(-90 140.5 80.5)">10</text>
<text x="36.3" y="86.4" transform="rotate(-90 36.3 86.4)">B2</text>
<text x="38.2" y="87.4" transform="rotate(-90 38.2 87.4)">B15</text>
<text x="40.2" y="86.6" transform="rotate(-90 40.2 86.6)">C5</text>
<text x="42.1" y="87.5" transform="rotate(-90 42.1 87.5)">C12</text>
<text x="44" y="86.6" transform="rotate(-90 44 86.6)">D7</text>
<text x="46" y="87.5" transform="rotate(-90 46 87.5)">D10</text>
<text x="47.9" y="86.4" transform="rotate(-90 47.9 86.4)">E4</text>
<text x="49.8" y="87.4" transform="rotate(-90 49.8 87.4)">E13</text>
<text x="51.7" y="86.6" transform="rotate(-90 51.7 86.6)">G4</text>
<text x="53.7" y="87.6" transform="rotate(-90 53.7 87.6)">G13</text>
<text x="55.6" y="86.4" transform="rotate(-90 55.6 86.4)">K4</text>
<text x="57.5" y="87.4" transform="rotate(-90 57.5 87.4)">K13</text>
<text x="59.5" y="86.7" transform="rotate(-90 59.5 86.7)">M4</text>
<text x="61.4" y="87.7" transform="rotate(-90 61.4 87.7)">M13</text>
<text x="63.3" y="86.6" transform="rotate(-90 63.3 86.6)">N7</text>
<text x="65.3" y="87.5" transform="rotate(-90 65.3 87.5)">N10</text>
<text x="67.2" y="86.4" transform="rotate(-90 67.2 86.4)">P5</text>
<text x="69.1" y="87.4" transform="rotate(-90 69.1 87.4)">P12</text>
<text x="71.1" y="86.6" transform="rotate(-90 71.1 86.6)">R2</text>
<text x="73" y="87.5" transform="rotate(-90 73 87.5)">R15</text>
<text x="177.6" y="88.4">VCC33</text>
<text x="185" y="94.2">3</text>
<text x="204.1" y="94.2">1</text>
<text x="92.7" y="96.1">VCC33</text>
<text x="185" y="96.1">7</text>
<text x="185" y="98">8</text>
<text x="185" y="101.9">4</text>
<text x="204.1" y="96.1">5</text>
<text x="204.1" y="98">6</text>
<text x="204.1" y="101.9">2</text>
<text x="27.5" y="113.5">F4</text>
<text x="55.4" y="113.5">H13</text>
<text x="144.4" y="113.5">5</text>
<text x="153.9" y="113.5">4</text>
<text x="154.5" y="109.6">VCC33</text>
<text x="15.5" y="117.4">TDI</text>
<text x="15.5" y="119.3">TCK</text>
<text x="15.9" y="115.6">DCLK</text>
<text x="27.3" y="115.4">H1</text>
<text x="27.3" y="117.3">H4</text>
<text x="27.3" y="119.3">H3</text>
<text x="55.4" y="115.4">H12</text>
<text x="55.4" y="117.3">G12</text>
<text x="144.4" y="115.4">6</text>
<text x="144.4" y="117.3">7</text>
<text x="144.4" y="119.3">8</text>
<text x="153.9" y="119.3">1</text>
<text x="153.9" y="117.3">2</text>
<text x="153.9" y="115.4">3</text>
<text x="15.5" y="123.1">TDO</text>
<text x="15.5" y="121.2">TMS</text>
<text x="27.7" y="121.2">J5</text>
<text x="27.7" y="123.1">J4</text>
<text x="27.7" y="125.1">J3</text>
<text x="55.4" y="125.1">H14</text>
<text x="55.4" y="121.2">H5</text>
<text x="65.3" y="121.2">nCONFIG</text>
<text x="179.6" y="127">VCC33</text>
<text x="15.9" y="136.9">DATA</text>
<text x="186.9" y="132.8">1</text>
<text x="186.9" y="134.7">2</text>
<text x="186.9" y="136.7">9</text>
<text x="204.1" y="132.8">7</text>
<text x="204.1" y="134.7">15</text>
<text x="204.1" y="136.7">16</text>
<text x="16.1" y="140.7">nCSO</text>
<text x="186.9" y="138.6">3</text>
<text x="186.9" y="140.5">4</text>
<text x="186.9" y="142.5">5</text>
<text x="204.1" y="142.5">14</text>
<text x="204.1" y="140.5">8</text>
<text x="16.1" y="144.6">ASDO</text>
<text x="185.9" y="148.2">10</text>
<text x="186.9" y="144.4">6</text>
<text x="204.1" y="148.2">11</text>
<text x="204.1" y="146.3">12</text>
<text x="204.1" y="144.4">13</text>
<text x="13.9" y="150.4">nCE</text>
<text x="16.8" y="156.2">VCCIO_12</text>
<text x="164.1" y="162.5">VCC33</text>
<text x="222" y="173.4">Title</text>
<text x="222" y="179.1">Size</text>
<text x="229.8" y="179.1">Document Number</text>
<text x="285.7" y="179.1">Rev</text>
<text x="222" y="184.9">Date:</text>
<text x="224" y="181.1">B</text>
<text x="229.8" y="181.1">POWER &amp; CONFIG</text>
<text x="232.1" y="184.9">Tuesday, June 01, 2010</text>
<text x="260.6" y="184.9">Sheet</text>
<text x="270.3" y="184.9">6</text>
<text x="276.1" y="184.9">of</text>
<text x="281.9" y="184.9">20</text>
<text x="287.7" y="181.1">1.2</text>
</g>
<g font-size="1.7" fill="#000080">
<text x="162.2" y="22.8">10u/16V</text>
<text x="164.1" y="18.9">C1</text>
<text x="173.8" y="18.9">BC1</text>
<text x="173.8" y="22.8">0.1u</text>
<text x="181.5" y="18.9">BC2</text>
<text x="181.5" y="22.8">0.1u</text>
<text x="189.2" y="18.9">BC3</text>
<text x="189.2" y="22.8">0.1u</text>
<text x="196.9" y="18.9">BC4</text>
<text x="196.9" y="22.8">0.1u</text>
<text x="204.7" y="18.9">BC5</text>
<text x="204.7" y="22.8">0.1u</text>
<text x="212.4" y="18.9">BC6</text>
<text x="212.4" y="22.8">0.1u</text>
<text x="220.1" y="18.9">BC7</text>
<text x="220.1" y="22.8">0.1u</text>
<text x="237.5" y="18.9">BC8</text>
<text x="237.5" y="22.8">0.1u</text>
<text x="245.2" y="18.9">BC9</text>
<text x="245.2" y="22.8">0.1u</text>
<text x="100.4" y="26.6">J1</text>
<text x="129.4" y="26.6">J2</text>
<text x="29.9" y="40.2">U1J</text>
<text x="167.2" y="47.9">BC10</text>
<text x="181.5" y="45.9">BC11</text>
<text x="189.2" y="45.9">BC12</text>
<text x="196.9" y="45.9">BC13</text>
<text x="204.7" y="45.9">BC14</text>
<text x="216.2" y="45.9">BC15</text>
<text x="224" y="45.9">BC16</text>
<text x="231.7" y="45.9">BC17</text>
<text x="239.4" y="45.9">BC18</text>
<text x="247.1" y="45.9">BC19</text>
<text x="254.8" y="45.9">BC20</text>
<text x="167.2" y="50.2">0.1u</text>
<text x="181.5" y="49.8">0.1u</text>
<text x="189.2" y="49.8">0.1u</text>
<text x="196.9" y="49.8">0.1u</text>
<text x="204.7" y="49.8">0.1u</text>
<text x="216.2" y="49.8">0.1u</text>
<text x="224" y="49.8">0.1u</text>
<text x="231.7" y="49.8">0.1u</text>
<text x="239.4" y="49.8">0.1u</text>
<text x="247.1" y="49.8">0.1u</text>
<text x="254.8" y="49.8">0.1u</text>
<text x="187.3" y="69.1">BC21</text>
<text x="195" y="69.1">BC22</text>
<text x="202.7" y="69.1">BC23</text>
<text x="216.2" y="69.1">BC24</text>
<text x="224" y="69.1">BC25</text>
<text x="231.7" y="69.1">BC26</text>
<text x="239.4" y="69.1">BC27</text>
<text x="247.1" y="69.1">BC28</text>
<text x="254.8" y="69.1">BC29</text>
<text x="100.4" y="73">J3</text>
<text x="129.4" y="73">J4</text>
<text x="187.3" y="73">0.1u</text>
<text x="195" y="73">0.1u</text>
<text x="202.7" y="73">0.1u</text>
<text x="216.2" y="73">0.1u</text>
<text x="224" y="73">0.1u</text>
<text x="231.7" y="73">0.1u</text>
<text x="239.4" y="73">0.1u</text>
<text x="247.1" y="73">0.1u</text>
<text x="252.9" y="73">0.1u</text>
<text x="75.3" y="84.5">EP3C5F256C8</text>
<text x="188.6" y="91.5">U2</text>
<text x="218.2" y="101.9">R1</text>
<text x="231.7" y="100">10p</text>
<text x="237.5" y="98.1">C2</text>
<text x="88.8" y="105.8">R2</text>
<text x="96.6" y="105.8">R3</text>
<text x="104.3" y="105.8">R4</text>
<text x="187.3" y="105.8">EPCS4 / EPCS16</text>
<text x="225.9" y="103.8">24.9</text>
<text x="31.9" y="109.6">U1I</text>
<text x="88.8" y="109.6">opt</text>
<text x="96.6" y="109.6">0</text>
<text x="104.3" y="109.6">opt</text>
<text x="146.7" y="110.6">RN1</text>
<text x="214.3" y="115.4">R5</text>
<text x="220.1" y="117.4">10K</text>
<text x="88.8" y="123.1">R6</text>
<text x="96.6" y="123.1">R7</text>
<text x="104.3" y="123.1">R8</text>
<text x="146.7" y="124.3">10K</text>
<text x="30.9" y="130.9">EP3C5F256C8</text>
<text x="88.8" y="127">0</text>
<text x="96.6" y="127">opt</text>
<text x="104.3" y="127">0</text>
<text x="192.5" y="130.1">U10</text>
<text x="189.2" y="152.1">EPCS16</text>
<text x="139" y="157.9">J5</text>
<text x="133.2" y="171.4">FPGA ISP / JTAG</text>
</g>
<g font-size="1.7" fill="#f00">
<text x="67.2" y="34.4" transform="rotate(-90 67.2 34.4)">VCCIO_12</text>
<text x="84.6" y="33.2" transform="rotate(-90 84.6 33.2)">VCCIO_34</text>
<text x="181.9" y="38.2">VCCIO_12</text>
<text x="226.3" y="38.2">VCCIO_34</text>
<text x="102" y="44">VCCIO_12</text>
<text x="130.9" y="44">VCCIO_34</text>
<text x="87.3" y="59.5">VCCIO_56</text>
<text x="184" y="61.4">VCCIO_56</text>
<text x="228.4" y="61.4">VCCIO_78</text>
<text x="87.3" y="67.2">VCCIO_78</text>
<text x="100.8" y="90.3">VCCIO_56</text>
<text x="129.7" y="90.3">VCCIO_78</text>
<text x="220.5" y="95.2">nCSO</text>
<text x="208.9" y="101.9">DATA_IN</text>
<text x="210.8" y="98.1">DCLK</text>
<text x="220.5" y="97.1">ASDO</text>
<text x="228.2" y="101.9">DATA</text>
<text x="15.9" y="113.5">nSTATUS</text>
<text x="127.8" y="113.5">CONF_DONE</text>
<text x="127.8" y="119.3">nCE</text>
<text x="127.8" y="117.4">nSTATUS</text>
<text x="127.8" y="115.4">nCONFIG</text>
<text x="207" y="115.4">ASDO</text>
<text x="15.9" y="125.1">nCE</text>
<text x="62.2" y="125.1">CONF_DONE</text>
<text x="210.8" y="132.8">nCSO</text>
<text x="210.8" y="134.7">ASDO</text>
<text x="210.8" y="136.7">DCLK</text>
<text x="210.8" y="140.5">DATA_IN</text>
<text x="127.8" y="161.8">CONF_DONE</text>
<text x="127.8" y="159.8">DCLK</text>
<text x="127.8" y="165.6">DATA</text>
<text x="127.8" y="163.7">nCONFIG</text>
<text x="127.8" y="167.6">ASDO</text>
<text x="152.9" y="163.7">nCE</text>
<text x="152.9" y="165.6">nCSO</text>
</g>
<g font-size="1.7" fill="#004080">
<text x="39.5" y="47.9" transform="rotate(-90 39.5 47.9)">VCCINT</text>
<text x="41.4" y="47.9" transform="rotate(-90 41.4 47.9)">VCCINT</text>
<text x="43.3" y="47.9" transform="rotate(-90 43.3 47.9)">VCCINT</text>
<text x="45.2" y="47.9" transform="rotate(-90 45.2 47.9)">VCCINT</text>
<text x="47.2" y="47.9" transform="rotate(-90 47.2 47.9)">VCCINT</text>
<text x="49.1" y="47.9" transform="rotate(-90 49.1 47.9)">VCCINT</text>
<text x="51" y="47.9" transform="rotate(-90 51 47.9)">VCCINT</text>
<text x="53" y="47.9" transform="rotate(-90 53 47.9)">VCCINT</text>
<text x="56.8" y="47.2" transform="rotate(-90 56.8 47.2)">VCCA2</text>
<text x="58.8" y="47.2" transform="rotate(-90 58.8 47.2)">VCCA1</text>
<text x="62.6" y="47.9" transform="rotate(-90 62.6 47.9)">VCCIO1</text>
<text x="64.5" y="47.9" transform="rotate(-90 64.5 47.9)">VCCIO1</text>
<text x="66.5" y="47.9" transform="rotate(-90 66.5 47.9)">VCCIO2</text>
<text x="68.4" y="47.9" transform="rotate(-90 68.4 47.9)">VCCIO2</text>
<text x="70.3" y="47.9" transform="rotate(-90 70.3 47.9)">VCCIO3</text>
<text x="72.3" y="47.9" transform="rotate(-90 72.3 47.9)">VCCIO3</text>
<text x="74.2" y="47.9" transform="rotate(-90 74.2 47.9)">VCCIO3</text>
<text x="30" y="51">VCCD_PLL1</text>
<text x="30" y="52.9">VCCD_PLL2</text>
<text x="71.7" y="51">VCCIO4</text>
<text x="71.7" y="52.9">VCCIO4</text>
<text x="30" y="58.7">GNDA1</text>
<text x="71.7" y="54.8">VCCIO4</text>
<text x="71.7" y="56.8">VCCIO5</text>
<text x="71.7" y="58.7">VCCIO5</text>
<text x="30" y="64.5">GND</text>
<text x="30" y="60.6">GNDA2</text>
<text x="71.7" y="60.6">VCCIO6</text>
<text x="71.7" y="62.5">VCCIO6</text>
<text x="71.7" y="64.5">VCCIO7</text>
<text x="30" y="66.4">GND</text>
<text x="30" y="68.3">GND</text>
<text x="30" y="70.3">GND</text>
<text x="71.7" y="66.4">VCCIO7</text>
<text x="71.7" y="68.3">VCCIO7</text>
<text x="71.7" y="70.3">VCCIO8</text>
<text x="30" y="72.2">GND</text>
<text x="30" y="74.1">GND</text>
<text x="30" y="76.1">GND</text>
<text x="30" y="78">GND</text>
<text x="71.7" y="72.2">VCCIO8</text>
<text x="71.7" y="74.1">VCCIO8</text>
<text x="37.5" y="82" transform="rotate(-90 37.5 82)">GND</text>
<text x="39.5" y="82" transform="rotate(-90 39.5 82)">GND</text>
<text x="41.4" y="82" transform="rotate(-90 41.4 82)">GND</text>
<text x="43.3" y="82" transform="rotate(-90 43.3 82)">GND</text>
<text x="45.2" y="82" transform="rotate(-90 45.2 82)">GND</text>
<text x="47.2" y="82" transform="rotate(-90 47.2 82)">GND</text>
<text x="49.1" y="82" transform="rotate(-90 49.1 82)">GND</text>
<text x="51" y="82" transform="rotate(-90 51 82)">GND</text>
<text x="53" y="82" transform="rotate(-90 53 82)">GND</text>
<text x="54.9" y="82" transform="rotate(-90 54.9 82)">GND</text>
<text x="56.8" y="82" transform="rotate(-90 56.8 82)">GND</text>
<text x="58.8" y="82" transform="rotate(-90 58.8 82)">GND</text>
<text x="60.7" y="82" transform="rotate(-90 60.7 82)">GND</text>
<text x="62.6" y="82" transform="rotate(-90 62.6 82)">GND</text>
<text x="64.5" y="82" transform="rotate(-90 64.5 82)">GND</text>
<text x="66.5" y="82" transform="rotate(-90 66.5 82)">GND</text>
<text x="68.4" y="82" transform="rotate(-90 68.4 82)">GND</text>
<text x="70.3" y="82" transform="rotate(-90 70.3 82)">GND</text>
<text x="72.3" y="82" transform="rotate(-90 72.3 82)">GND</text>
<text x="74.2" y="82" transform="rotate(-90 74.2 82)">GND</text>
<text x="188.3" y="95.4">VCC</text>
<text x="198.4" y="95.4">nCS</text>
<text x="188.3" y="97.3">VCC</text>
<text x="188.3" y="99.2">VCC</text>
<text x="197.1" y="99.2">DCLK</text>
<text x="197.7" y="97.3">ASDI</text>
<text x="188.3" y="103.1">GND</text>
<text x="197.1" y="103.1">DATA</text>
<text x="31.9" y="114.7">nSTATUS</text>
<text x="31.9" y="116.6">DCLK</text>
<text x="31.9" y="118.5">TDI</text>
<text x="47.4" y="114.7">MSEL0</text>
<text x="47.4" y="116.6">MSEL1</text>
<text x="47.4" y="118.5">MSEL2</text>
<text x="31.9" y="120.5">TCK</text>
<text x="31.9" y="122.4">TMS</text>
<text x="31.9" y="124.3">TDO</text>
<text x="45.4" y="122.4">nCONFIG</text>
<text x="31.9" y="126.3">nCE</text>
<text x="42.2" y="126.3">CONF_DONE</text>
<text x="190.2" y="134">VCC</text>
<text x="190.2" y="135.9">VCC</text>
<text x="190.2" y="137.8">VCC</text>
<text x="197.1" y="137.8">DCLK</text>
<text x="197.7" y="135.9">ASDI</text>
<text x="198.4" y="134">nCS</text>
<text x="190.2" y="139.8">NC0</text>
<text x="190.2" y="141.7">NC1</text>
<text x="190.2" y="143.6">NC2</text>
<text x="197.1" y="141.7">DATA</text>
<text x="198.3" y="143.6">NC7</text>
<text x="190.2" y="145.6">NC3</text>
<text x="190.2" y="149.4">GND</text>
<text x="198.3" y="149.4">NC4</text>
<text x="198.3" y="147.5">NC5</text>
<text x="198.3" y="145.6">NC6</text>
<text x="140" y="161">1</text>
<text x="144.8" y="161">2</text>
<text x="140" y="162.9">3</text>
<text x="140" y="164.9">5</text>
<text x="140" y="166.8">7</text>
<text x="144.8" y="162.9">4</text>
<text x="144.8" y="164.9">6</text>
<text x="144.8" y="166.8">8</text>
<text x="140" y="168.7">9</text>
<text x="143.8" y="168.7">10</text>
</g>
<g font-size="1.5" fill="#000080">
<text x="113.9" y="28.4">VCCIO1,2</text>
<text x="142.9" y="28.4">VCCIO3,4</text>
<text x="113.9" y="74.7">VCCIO5,6</text>
<text x="142.9" y="74.7">VCCIO7,8</text>
</g>
<g font-size="1.4">
<text x="30.9" y="1.5">5</text>
<text x="88.8" y="1.5">4</text>
<text x="146.7" y="1.5">3</text>
<text x="204.7" y="1.5">2</text>
<text x="262.6" y="1.5">1</text>
<text x=".5" y="26.1">D</text>
<text x="292" y="26.1">D</text>
<text x=".5" y="71.9">C</text>
<text x="292" y="71.9">C</text>
<text x=".5" y="117.8">B</text>
<text x="292" y="117.8">B</text>
<text x=".5" y="163.6">A</text>
<text x="292" y="163.6">A</text>
<text x="30.9" y="186.8">5</text>
<text x="88.8" y="186.8">4</text>
<text x="146.7" y="186.8">3</text>
<text x="204.7" y="186.8">2</text>
<text x="262.6" y="186.8">1</text>
</g>
</svg>
